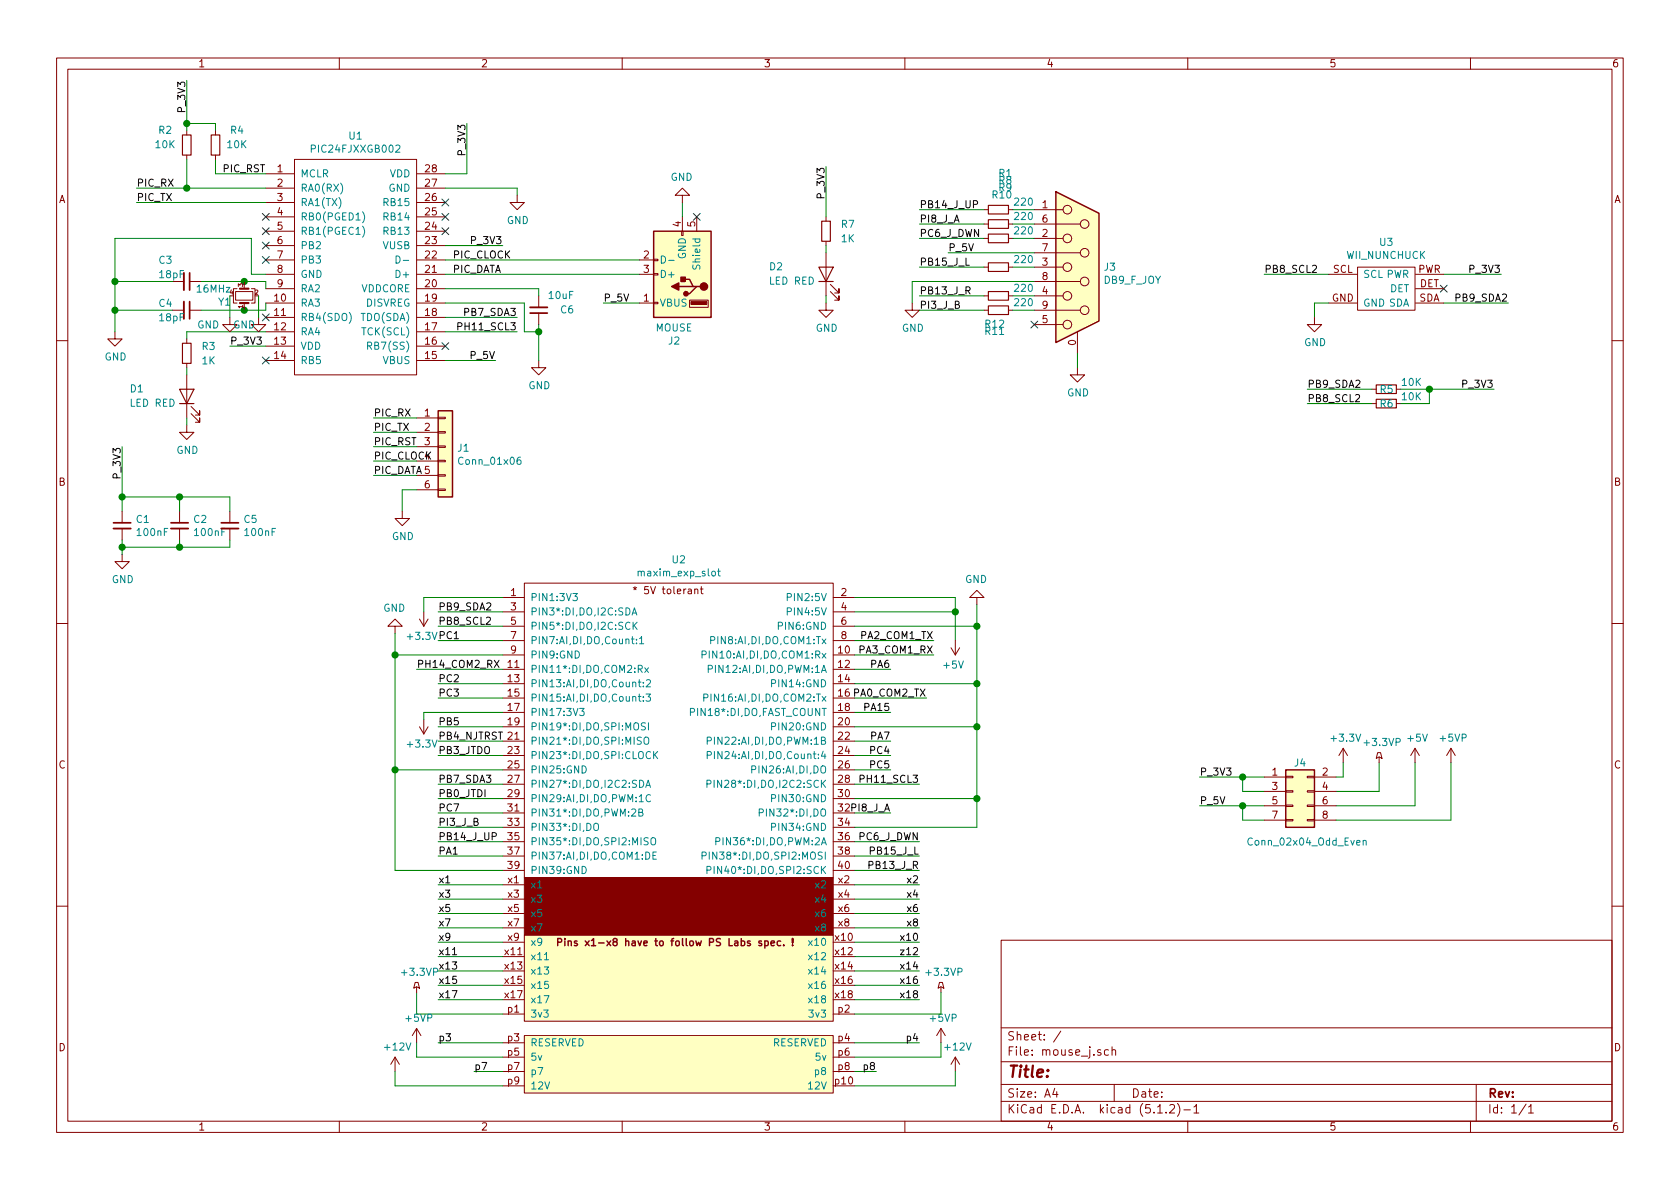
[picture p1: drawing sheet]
<svg xmlns="http://www.w3.org/2000/svg" width="297mm" height="210mm" viewBox="0 0 297 210" stroke-linecap="round" stroke-linejoin="round" font-family="sans-serif">
<g fill="none" stroke="#840000" stroke-width=".18">
<path d="M10 10.3h277v189.9h-277zM12 12.2h273v186.1h-273zM60 10.3v1.9M110 10.3v1.9M160 10.3v1.9M210 10.3v1.9M260 10.3v1.9M33 23.1v.8M33 27.4v.8M38.1 23.1v.8M38.1 27.4v.8M47 30.7h5.1"/>
<path d="M47 33.3h5.1M47 38.3h5.1M47 35.8h5.1M52.1 28.2h21.6v38.1h-21.6zM73.7 30.7h5M73.7 33.3h5M73.7 38.3h5M73.7 35.8h5M91.4 34.5v1.3h1.3l-1.3 1.3-1.2-1.3h1.2M120.6 34.5h1.3l-1.3-1.2-1.2 1.2h1.2v1.3M120.6 38.3v2.6M123.2 38.3v2.6"/>
<path d="M146 38.3v.8M174 39.6h.8M174 37.1h.8M178.3 39.6h.8M178.3 37.1h.8M182.9 39.6h8.1M182.9 37.1h5.1M20.3 58.7v1.2h1.3l-1.3 1.3-1.3-1.3h1.3M30.5 54.9h2M33 59.9v.8M33.5 49.8h2.1M33.5 54.9h2.1"/>
<path d="M40.6 56.1v1.3h1.3l-1.3 1.3-1.2-1.3h1.2M41.7 51.6h3v1.5h-3zM41.9 51h-.6v2.6h.6M43.2 49.8v1.2M43.2 53.6v1.3M44.4 51h.7v2.6h-.7M45.7 56.1v1.3h1.3l-1.3 1.3-1.3-1.3h1.3M47 53.6h5.1M47 56.1h5.1M47 58.7h5.1M47 51h5.1M47 48.5h5.1"/>
<path d="M47 46h5.1M47 43.4h5.1M47 40.9h5.1M73.7 53.6h5M73.7 56.1h5M73.7 58.7h5M73.7 51h5M73.7 48.5h5M73.7 46h5M73.7 43.4h5M73.7 40.9h5M95.2 52.3v2.1"/>
<path d="M95.2 55.4v2M113 53.6h2.6M113 48.5h2.6M113 46h2.6M115.6 45.8h.7v.3h-.7zM115.6 48.4h.7v.2h-.7zM115.6 53.5h.7v.2h-.7zM120.5 40.9h.3v.8h-.3zM121.9 53.1h3.3v1.3h-3.3zM146 53.6v1.3h1.3l-1.3 1.2-1.2-1.2h1.2M146 42.7v.7M146 44.7v7.6"/>
<path d="M146.8 51.6l1.5 1.5v-.8v.8h-.7M146.8 50.3l1.5 1.5v-.8v.8h-.7M161.3 53.6v1.3h1.3l-1.3 1.2-1.3-1.2h1.3M174 54.9h.8M174 52.3h.8M174 47.2h.8M174 42.2h.8M178.3 54.9h.8M178.3 52.3h.8M178.3 47.2h.8M178.3 42.2h.8M182.9 49.8h8.1"/>
<path d="M182.9 54.9h8.1M182.9 57.4h5.1M182.9 52.3h5.1M182.9 47.2h5.1M182.9 44.7h8.1M182.9 42.2h5.1M190.5 58.7v3.8M232.4 56.1v1.3h1.3l-1.3 1.3-1.3-1.3h1.3M234.9 53.6h5.1M234.9 48.5h5.1M240 47.2h10.2v7.7h-10.2zM250.3 53.6h5"/>
<path d="M250.3 51h5M250.3 48.5h5M10 60.2h2M33 75.2v1.2h1.3l-1.3 1.3-1.3-1.3h1.3M33 64.3v.7M33 66.3v7.6M33.8 73.1l1.5 1.6v-.8v.8h-.8M33.8 71.9l1.5 1.5v-.8v.8h-.8M47 61.2h5.1M47 63.7h5.1M73.7 61.2h5M73.7 63.7h5"/>
<path d="M73.7 73.9h3.8M73.7 76.4h3.8M73.7 79h3.8M77.5 78.9h1.2v.2h-1.2zM77.5 76.3h1.2v.3h-1.2zM77.5 73.8h1.2v.2h-1.2zM95.2 63.7v1.3h1.3l-1.3 1.3-1.2-1.3h1.2M190.5 65v1.3h1.3l-1.3 1.3-1.3-1.3h1.3M242.6 71.4h.7M242.6 68.8h.7M246.9 71.4h.7M246.9 68.8h.7"/>
<path d="M285 60.2h2M21.6 98v1.3h1.3l-1.3 1.3-1.3-1.3h1.3M21.6 90.4v2.1M21.6 93.5v2M31.7 90.4v2.1M31.7 93.5v2M40.6 90.4v2.1M40.6 93.5v2M71.1 90.4v1.3h1.3l-1.3 1.3-1.3-1.3h1.3M73.7 81.5h3.8M73.7 84.1h3.8M73.7 86.6h3.8"/>
<path d="M77.5 86.5h1.2v.2h-1.2zM77.5 83.9h1.2v.3h-1.2zM77.5 81.4h1.2v.3h-1.2zM10 110.3h2M69.8 110.7h1.3l-1.3-1.2-1.2 1.2h1.2v1.3M74.2 109.5l.7 1.2M74.9 108.2v2.5M75.7 109.5l-.8 1.2M88.9 105.7h3.8M88.9 115.8h3.8M88.9 118.4h3.8M88.9 108.2h3.8"/>
<path d="M88.9 110.7h3.8M88.9 113.3h3.8M92.7 103.1h54.6v52.1h-54.6zM112 103.9l.3 .1 .3-.1M112.1 104.3l.2-.3 .1 .3M112.3 103.7v.3M122.8 104.3l.2-.1h.3l.1 .8M123.8 104.2h.5M124 103.7v1.1l.3 .2M147.3 105.7h3.8M147.3 115.8h3.8M147.3 118.4h3.8"/>
<path d="M147.3 108.2h3.8M147.3 110.7h3.8M147.3 113.3h3.8M168.1 114.5l.8 1.3M168.9 113.3v2.5M169.7 114.5l-.8 1.3M172.7 105.7h1.3l-1.3-1.3-1.3 1.3h1.3v1.2M285 110.3h2M74.2 128.5l.7 1.3M74.9 127.2v2.6M75.7 128.5l-.8 1.3M88.9 120.9h3.8"/>
<path d="M88.9 123.4h3.8M88.9 126h3.8M88.9 128.5h3.8M88.9 131.1h3.8M88.9 133.6h3.8M88.9 136.1h3.8M88.9 138.7h3.8M147.3 120.9h3.8M147.3 123.4h3.8M147.3 126h3.8M147.3 128.5h3.8M147.3 131.1h3.8"/>
<path d="M147.3 133.6h3.8M147.3 136.1h3.8M147.3 138.7h3.8M223.5 137.4h3.8M223.5 139.9h3.8M227.3 139.8h1.3v.3h-1.3zM227.3 137.3h1.3v.2h-1.3zM231.1 139.8h1.3v.3h-1.3zM231.1 137.3h1.3v.2h-1.3zM232.4 137.4h3.8M232.4 139.9h3.8M237.5 132.3l-.8 1.3"/>
<path d="M237.5 132.3v2.6M237.5 132.3l.8 1.3M243.6 133.1h.5l.2 1-.5-.2-.5 .2zM243.8 133.9v1M250.2 132.3l-.8 1.3M250.2 132.3v2.6M250.2 132.3l.8 1.3M256.5 132.3l-.7 1.3M256.5 132.3v2.6M256.5 132.3l.8 1.3M88.9 141.2h3.8M88.9 143.8h3.8"/>
<path d="M88.9 146.3h3.8M88.9 148.8h3.8M88.9 151.4h3.8M88.9 153.9h3.8M88.9 156.5h3.8M88.9 159h3.8M147.3 141.2h3.8M147.3 143.8h3.8M147.3 146.3h3.8M147.3 148.8h3.8M147.3 151.4h3.8M147.3 153.9h3.8"/>
<path d="M147.3 156.5h3.8M147.3 159h3.8M223.5 142.5h3.8M223.5 145h3.8M227.3 144.9h1.3v.3h-1.3zM227.3 142.4h1.3v.2h-1.3zM231.1 144.9h1.3v.3h-1.3zM231.1 142.4h1.3v.2h-1.3zM232.4 142.5h3.8M232.4 145h3.8M10 160.2h2M73.4 173.7h.5l.3 1-.5-.2-.5 .2z"/>
<path d="M73.7 174.5v1M88.9 179.3h3.8M88.9 166.6h3.8M88.9 169.2h3.8M88.9 171.7h3.8M88.9 174.2h3.8M88.9 176.8h3.8M88.9 161.5h3.8M88.9 164.1h3.8M92.7 165.3h54.6v15.3h-54.6zM147.3 179.3h3.8M147.3 166.6h3.8"/>
<path d="M147.3 169.2h3.8M147.3 171.7h3.8M147.3 174.2h3.8M147.3 176.8h3.8M147.3 161.5h3.8M147.3 164.1h3.8M166.1 173.7h.5l.3 1-.5-.2-.5 .2zM166.4 174.5v1M177 166.3h108v32h-108zM285 160.2h2M60 198.3v1.9M69.8 186.9l-.7 1.3"/>
<path d="M69.8 186.9v2.6M69.8 186.9l.8 1.3M73.7 181.9l-.8 1.2M73.7 181.9v2.5M73.7 181.9l.7 1.2M88.9 192h3.8M88.9 184.4h3.8M88.9 186.9h3.8M88.9 189.5h3.8M92.7 183.1h54.6v10.2h-54.6zM110 198.3v1.9M147.3 192h3.8"/>
<path d="M147.3 184.4h3.8M147.3 186.9h3.8M147.3 189.5h3.8M160 198.3v1.9M166.4 181.9l-.8 1.2M166.4 181.9v2.5M166.4 181.9l.7 1.2M168.9 186.9v2.6M168.9 186.9l-.8 1.3M168.9 186.9l.8 1.3M177 194.8h108M177 191.8h108"/>
<path d="M177 187.8h108M177 181.8h108M186.5 192.5l-.4 1h1M186.8 193v1M187.6 182.3l-1.3 2M196 185.7l-.4-.1-.3 .3v.6l.3 .1 .4-.1M196.6 185.7l.2-.1 .4 .1 .1 .9M196.6 185.1v1.5M197 191.8v3M204.7 196.8h.8M206.2 196.7v.1M206.8 195.5l.2-.2h.4l.2 .2 .1 .3-.1 .2-.8 .8h.9"/>
<path d="M208.2 195.1a1.71 1.71 0 0 1 0 2.3M209.3 196.3h1.2M210 198.3v1.9M211.1 195.8l.4-.5v1.5M211.1 196.8h.9M260 198.3v1.9M261 191.8v6.5M269.8 195.2l-1.2 2M270.3 195.8l.4-.5v1.5M270.3 196.8h.8"/>
<circle cx="188.7" cy="37.1" r=".76"/>
<circle cx="191.8" cy="39.6" r=".76"/>
<circle cx="188.7" cy="57.4" r=".76"/>
<circle cx="188.7" cy="47.2" r=".76"/>
<circle cx="188.7" cy="52.3" r=".76"/>
<circle cx="188.7" cy="42.2" r=".76"/>
<circle cx="191.8" cy="54.9" r=".76"/>
<circle cx="191.8" cy="49.8" r=".76"/>
<circle cx="191.8" cy="44.7" r=".76"/>
</g>
<g fill="none" stroke="#008484" stroke-width=".18">
<path d="M64.1 37.5a1.4 1.4 0 0 1 0 1.9M64.1 40a1.4 1.4 0 0 1 0 1.9M70 25.8l.5-.2 .2 .2v.2v.2l-.8 .7h.8M61.7 55.2a1.47 1.47 0 0 1 0 2M70 45.3a.64 .64 0 0 1 .7 .6 .64 .64 0 0 1-.7 .6zM71.3 46h1M116.9 45.3a.64 .64 0 0 1 .8 .6 .64 .64 0 0 1-.8 .6zM118.2 46h1M65 61.2l.6-.1 .1-.5-.2-.1h-.5v1.3M92 80.8l-.4 .1a.87 .87 0 0 0 0 1.2l.5-.1v-.5l-.5-.2-.2 .3M101.3 104.9h.8l-.4 .5 .3 .2 .1 .4-.3 .2-.5-.1M111.8 108.8l.4-1.3 .4 1.3"/>
<path d="M111.9 108.4h.6M111.9 110v1.3M112.1 110.6l.5 .7M112.5 113.7v.1M112.5 113v.2M112.6 110l-.7 .8M113.1 112.9l.3-.3v1.2M113.1 113.8h.7M114 118.1l.7 .8M114.7 118.1l-.7 .8M124.1 115.8l.7-.1v-.5l-.2-.1h-.5v1.3M125.2 118.3l.7-.1v-.4l-.7-.2v1.3"/>
<path d="M125.7 113.2h.6l.1-.2-.1-.3-.2-.1h-.4v1.2M126 101.1l.3-.1 .1 .1v.7h-.3l-.3-.2zM126.9 101h.5M127.1 100.6v1.1l.3 .1M102.5 125.3h.8l-.4 .4 .3 .2v.6h-.5l-.2-.1M102.9 135.4a.64 .64 0 0 1 .8 .7 .64 .64 0 0 1-.8 .6zM113.1 138a.64 .64 0 0 1 .7 .6 .64 .64 0 0 1-.7 .6zM113.7 121.3v.2M113.7 120.7v.1M113.7 123.9v.1M113.7 123.2v.1M113.9 130.5a.45 .45 0 0 1 .8 0 .88 .88 0 0 1-.3 1.1h-.4a1.07 1.07 0 0 1-.1-1.1z"/>
<path d="M114.1 127.9l-.5-.1-.2 .1v.4l.6 .2 .1 .3-.2 .3-.5-.1M114.2 139.2l.4-1.2 .4 1.2M114.2 122.7h.8l-.4 .5 .4 .1v.6l-.2 .1-.6-.1M114.3 120.3l.5-.1 .2 .3v.2l-.8 .8h.8M114.3 138.9h.6M114.7 127.8v1.3M115.6 132.9v1.3M115.7 133.4l.6 .8M116.3 132.9l-.7 .7M122.1 125.9l.7-.1v-.4l-.2-.1h-.5v1.2M124.4 123.4l.7-.1v-.4l-.7-.2v1.3M125 138.6h.6l.1-.5-.2-.1h-.5v1.2"/>
<path d="M125 131h.7l.1-.2-.1-.3-.2-.2h-.5v1.3M125 133.5h.7l.1-.2-.1-.3-.2-.1h-.5v1.3M132.9 136.1l.6-.1 .1-.4-.2-.2h-.5v1.3M102.9 153.2a.64 .64 0 0 1 .8 .6 .64 .64 0 0 1-.8 .7zM105 145.8a.45 .45 0 0 1 .8 0 .88 .88 0 0 1-.3 1.1l-.3-.1a1.07 1.07 0 0 1-.2-1zM113 143.7l.5-.1 .1-.4-.6-.2v1.3h.4l.3-.2v-.2l-.3-.2M115 140.6a.6 .6 0 0 0-.8 .5 .6 .6 0 0 0 .6 .7l.2-.1M115.1 148.3a.45 .45 0 0 1 .8 0 .88 .88 0 0 1-.3 1.1l-.3-.1a1.07 1.07 0 0 1-.2-1zM115.4 151.3h.5M116.1 150.7h-.7v1.2h.7M124.1 151.3l.7-.1v-.4l-.2-.1h-.5v1.2M125 153.9l.6-.1 .1-.5-.2-.1h-.5v1.3"/>
<path d="M126.6 148.8l.6-.1v-.4l-.1-.2h-.5v1.3M134.2 143.7h.6l.2-.2-.1-.3-.2-.2h-.5v1.3M241 148.7l.2-.1 .3 .1 .1 .7M241 148.6v.8M96.3 169.7h.7"/>
</g>
<g fill="#ffffc2" stroke="#ffffc2" stroke-width=".18">
<path d="M115.6 40.9h10.1v15.2h-10.1z"/>
<path d="M77.5 72.6h2.5v15.3h-2.5z"/>
<path d="M92.7 183.1h54.6v10.2h-54.6z"/>
<path d="M92.7 165.3h54.6v15.3h-54.6z"/>
<path d="M186.7 33.9l7.6 3.8v19.1l-7.6 3.8z"/>
<path d="M227.3 136.1h5.1v10.2h-5.1z"/>
</g>
<g fill="none" stroke="#840000" stroke-width=".25">
<path d="M186.7 33.9l7.6 3.8v19.1l-7.6 3.8zM115.6 40.9h10.1v15.2h-10.1zM120 50.7h2.6M120.6 49.4h1.3l.7 1.3h.6M123.8 50.7h-.6l-1.3 1.2h-.6M77.5 72.6h2.5v15.3h-2.5zM227.3 136.1h5.1v10.2h-5.1zM98.6 166.6l.7-.1v-.4l-.2-.1h-.5v1.2M99.9 166v.1M99.9 166.4v.8M100.5 166.5l.2-.1h.2l.1 .8M100.5 166.4v.8"/>
<path d="M102 166.4h-.3l-.2 .2 .1 .1 .4 .2v.3h-.5M138 166.4h-.3l-.3 .2 .1 .6h.5M138.6 167.1v.1M140.1 167.1v.1M140.1 166v.7"/>
</g>
<g fill="#840000" stroke="#840000" stroke-width=".25">
<path d="M120.4 49h.8v.8h-.8z"/>
<path d="M118.7 50.7l1.3-.7v1.3z"/>
<circle cx="124.5" cy="50.7" r=".63"/>
<circle cx="121.3" cy="51.9" r=".38"/>
</g>
<g fill="#840000" stroke="#840000" stroke-width=".18">
<path d="M122.2 53.3h2.8v.5h-2.8z"/>
<path d="M92.7 155.2h54.6v10.1h-54.6z"/>
</g>
<g fill="none" stroke="#008400" stroke-width=".18">
<path d="M33 14.2v8.9M24.1 33.3h22.9M24.1 35.8h22.9M33 21.8h5.1v1.3M33 28.2v5.1M38.1 28.2v2.5h8.9M78.7 33.3h12.7v1.2M82.5 21.8v8.9h-3.8M120.6 35.8v2.5M146 29.5v8.8M162.6 37.1h11.4M162.6 39.6h11.4"/>
<path d="M179.1 37.1h3.8M179.1 39.6h3.8M20.3 49.8h10.2M20.3 54.9h10.2M35.6 49.8h11.4v1.2M40.6 52.3v3.8M45.7 52.3v3.8M47 58.7h-14v1.2M47 53.6v1.3h-11.4M47 48.5h-2.6v-6.3h-24.1v16.5M78.7 58.7h12.7M78.7 53.6h14v5.1h2.5"/>
<path d="M78.7 51h16.5v1.3M78.7 56.1h12.7M78.7 43.4h10.2M78.7 48.5h34.3M78.7 46h34.3M95.2 57.4v6.3M106.7 53.6h6.3M146 43.4v1.3M146 52.3v1.3M162.6 54.9h11.4M162.6 42.2h11.4M162.6 47.2h11.4"/>
<path d="M162.6 52.3h11.4M167.6 44.7h15.3M179.1 54.9h3.8M179.1 42.2h3.8M179.1 47.2h3.8M179.1 52.3h3.8M182.9 49.8h-21.6v3.8M223.5 48.5h11.4M234.9 53.6h-2.5v2.5M255.3 53.6h11.4M255.3 48.5h10.1M21.6 79v11.4"/>
<path d="M33 65v1.3M33 73.9v1.3M40.6 61.2h6.4M66 73.9h7.7M66 76.4h7.7M66 79h7.7M78.7 63.7h8.9M190.5 62.5v2.5M231.1 68.8h11.5M231.1 71.4h11.5M247.6 68.8h16.6M252.7 68.8v2.6h-5.1"/>
<path d="M21.6 95.5v2.5M21.6 87.9h19v2.5M31.7 87.9v2.5M31.7 95.5v1.3M40.6 95.5v1.3h-19M66 81.5h7.7M66 84.1h7.7M73.7 86.6h-2.6v3.8M69.8 112v41.9h19.1M69.8 115.8h19.1M73.7 118.4h15.2M77.5 113.3h11.4"/>
<path d="M77.5 110.7h11.4M77.5 108.2h11.4M88.9 105.7h-14v2.5M151.1 118.4h6.4M151.1 115.8h14M151.1 113.3h14M151.1 110.7h21.6M151.1 108.2h17.8M151.1 105.7h17.8v7.6M172.7 106.9v39.4h-21.6M69.8 136.1h19.1M77.5 123.4h11.4"/>
<path d="M77.5 138.7h11.4M77.5 133.6h11.4M77.5 131.1h11.4M77.5 128.5h11.4M77.5 120.9h11.4M88.9 126h-14v1.2M151.1 123.4h12.7M151.1 136.1h6.4M151.1 138.7h11.5M151.1 133.6h6.4M151.1 131.1h6.4M151.1 128.5h21.6"/>
<path d="M151.1 120.9h21.6M151.1 126h6.4M212.1 137.4h11.4M219.7 137.4v2.5h3.8M237.5 134.9v2.5h-1.3M243.8 134.9v5h-7.6M250.2 134.9v7.6h-14M256.5 134.9v10.1h-20.3M77.5 151.4h11.4M77.5 148.8h11.4M77.5 146.3h11.4M77.5 143.8h11.4"/>
<path d="M77.5 141.2h11.4M77.5 156.5h11.4M77.5 159h11.4M151.1 153.9h11.5M151.1 151.4h11.5M151.1 148.8h11.5M151.1 143.8h6.4M151.1 141.2h21.6M151.1 156.5h11.5M151.1 159h11.5M212.1 142.5h11.4M219.7 142.5v2.5h3.8"/>
<path d="M73.7 175.5v3.8h15.2M77.5 161.5h11.4M77.5 164.1h11.4M77.5 166.6h11.4M77.5 169.2h11.4M77.5 171.7h11.4M77.5 174.2h11.4M77.5 176.8h11.4M151.1 161.5h11.5M151.1 164.1h11.5M151.1 166.6h11.5M151.1 169.2h11.5"/>
<path d="M151.1 171.7h11.5M151.1 174.2h11.5M151.1 176.8h11.5M166.4 175.5v3.8h-15.3M69.8 189.5v2.5h19.1M73.7 184.4v2.5h15.2M77.5 184.4h11.4M83.8 189.5h5.1M151.1 184.4h11.5M151.1 189.5h3.8M166.4 184.4v2.5h-15.3M168.9 189.5v2.5h-17.8"/>
</g>
<g fill="none" stroke="#840000" stroke-width=".2">
<path d="M32.3 23.9h1.5v3.5h-1.5zM37.3 23.9h1.6v3.5h-1.6zM145.3 39.1h1.5v3.6h-1.5zM174.8 36.3h3.5v1.5h-3.5zM174.8 38.9h3.5v1.5h-3.5zM144.8 47.2h2.5l-1.3 2.6zM144.8 49.8h2.5M174.8 41.4h3.5v1.5h-3.5zM174.8 46.5h3.5v1.5h-3.5zM174.8 51.6h3.5v1.5h-3.5zM174.8 54.1h3.5v1.5h-3.5zM31.7 68.8h2.6l-1.3 2.6z"/>
<path d="M31.7 71.4h2.6M32.3 60.7h1.5v3.6h-1.5zM243.3 70.6h3.6v1.5h-3.6zM243.3 68.1h3.6v1.5h-3.6z"/>
</g>
<path d="M32.5 48.3v3M32.5 53.3v3.1M93.7 54.4h3.1M20.1 93.5h3M30.2 93.5h3.1M39.1 93.5h3.1" fill="none" stroke="#840000" stroke-width=".33"/>
<path d="M33.5 48.3v3M33.5 53.3v3.1M93.7 55.4h3.1M20.1 92.5h3M30.2 92.5h3.1M39.1 92.5h3.1" fill="none" stroke="#840000" stroke-width=".3"/>
<g fill="#008400" stroke="#008400" stroke-width=".25">
<circle cx="20.3" cy="49.8" r=".51"/>
<circle cx="20.3" cy="54.9" r=".51"/>
<circle cx="95.3" cy="58.7" r=".51"/>
<circle cx="21.6" cy="87.9" r=".51"/>
<circle cx="21.6" cy="96.8" r=".51"/>
<circle cx="31.8" cy="87.9" r=".51"/>
<circle cx="31.8" cy="96.8" r=".51"/>
<circle cx="33" cy="21.8" r=".51"/>
<circle cx="43.2" cy="49.8" r=".51"/>
<circle cx="43.2" cy="54.9" r=".51"/>
<circle cx="33" cy="33.3" r=".51"/>
<circle cx="69.9" cy="136.1" r=".51"/>
<circle cx="69.9" cy="115.8" r=".51"/>
<circle cx="172.7" cy="120.9" r=".51"/>
<circle cx="172.7" cy="110.7" r=".51"/>
<circle cx="168.9" cy="108.2" r=".51"/>
<circle cx="172.7" cy="128.5" r=".51"/>
<circle cx="172.7" cy="141.2" r=".51"/>
<circle cx="219.7" cy="137.4" r=".51"/>
<circle cx="219.7" cy="142.5" r=".51"/>
<circle cx="252.7" cy="68.8" r=".51"/>
</g>
<g fill="none" stroke="#000084" stroke-width=".18">
<path d="M46.4 37.7l1.2 1.3M47.6 37.7l-1.2 1.3M78.1 37.7l1.2 1.3M78.1 35.2l1.2 1.2M79.3 37.7l-1.2 1.3M79.3 35.2l-1.2 1.2M122.6 37.7l1.2 1.3M123.8 37.7l-1.2 1.3M46.4 40.3l1.2 1.2M46.4 42.8l1.2 1.2M46.4 45.4l1.2 1.2M46.4 55.5l1.2 1.2"/>
<path d="M47.6 40.3l-1.2 1.2M47.6 42.8l-1.2 1.2M47.6 45.4l-1.2 1.2M47.6 55.5l-1.2 1.2M78.1 40.3l1.2 1.2M79.3 40.3l-1.2 1.2M182.3 56.8l1.2 1.2M183.5 56.8l-1.2 1.2M254.7 50.4l1.2 1.3M255.9 50.4l-1.2 1.3M46.4 63.1l1.2 1.3M47.6 63.1l-1.2 1.3"/>
<path d="M78.1 60.6l1.2 1.2M79.3 60.6l-1.2 1.2"/>
</g>
<path d="M172.1 36.1l.7-.1v-.4l-.7-.1v1.2M80.9 57.7h.7l.1-.2-.1-.3-.2-.1h-.5v1.2M170.8 45.6v1.3h.6M87.4 116.8l.8 1.2M88.2 116.8l-.8 1.2M152.1 137.7h.6l.1-.2-.1-.3-.1-.1h-.5v1.2M87 147.9l.7-.1v-.4l-.7-.2v1.3M80 168.8h.7" fill="none" stroke="#000" stroke-width=".18"/>
<path d="M42.4 53.6h1.5M42.4 51h1.5" fill="none" stroke="#840000" stroke-width=".38"/>
<text font-size="2.8" fill="#840000" x="178" y="190.5">Title:</text>
<g font-size="2.1" fill="#840000">
<text x="178" y="184">Sheet: /</text>
<text x="178" y="186.7">File: mouse_j.sch</text>
<text x="178" y="196.9">KiCad E.D.A. kicad (5.1.2)-1</text>
<text x="178" y="194.1">Size: A4</text>
<text x="200" y="194.1">Date:</text>
<text x="263" y="194.1">Rev:</text>
<text x="263" y="196.9">Id: 1/1</text>
</g>
<g font-size="1.8" fill="#840000">
<text x="35" y="11.9">1</text>
<text x="85" y="11.9">2</text>
<text x="135" y="11.9">3</text>
<text x="185" y="11.9">4</text>
<text x="235" y="11.9">5</text>
<text x="285" y="11.9">6</text>
<text x="10.4" y="35.9">A</text>
<text x="49" y="30.5">1</text>
<text x="49" y="33">2</text>
<text x="49" y="35.6">3</text>
<text x="75.2" y="35.6">26</text>
<text x="75.2" y="33">27</text>
<text x="75.2" y="30.5">28</text>
<text x="285.4" y="35.9">A</text>
<text x="49" y="38.1">4</text>
<text x="49" y="40.6">5</text>
<text x="75.2" y="40.6">24</text>
<text x="75.2" y="38.1">25</text>
<text x="120.4" y="40.1" transform="rotate(-90 120.4 40.1)">4</text>
<text x="122.9" y="40.1" transform="rotate(-90 122.9 40.1)">5</text>
<text x="184.3" y="36.8">1</text>
<text x="184.3" y="41.9">2</text>
<text x="184.3" y="39.4">6</text>
<text x="49" y="43.2">6</text>
<text x="49" y="45.7">7</text>
<text x="75.2" y="45.7">22</text>
<text x="75.2" y="43.2">23</text>
<text x="113.8" y="45.7">2</text>
<text x="184.3" y="47">3</text>
<text x="184.3" y="44.4">7</text>
<text x="48.6" y="53.3">10</text>
<text x="49" y="48.3">8</text>
<text x="49" y="50.8">9</text>
<text x="75.2" y="53.3">19</text>
<text x="75.2" y="50.8">20</text>
<text x="75.2" y="48.3">21</text>
<text x="113.8" y="53.3">1</text>
<text x="113.8" y="48.3">3</text>
<text x="184.3" y="52.1">4</text>
<text x="184.3" y="49.5">8</text>
<text x="235.5" y="53.3">GND</text>
<text x="235.7" y="48.3">SCL</text>
<text x="250.7" y="48.3">PWR</text>
<text x="250.9" y="53.3">SDA</text>
<text x="251" y="50.8">DET</text>
<text x="48.6" y="55.9">11</text>
<text x="48.6" y="58.4">12</text>
<text x="75.2" y="58.4">17</text>
<text x="75.2" y="55.9">18</text>
<text x="184.3" y="57.1">5</text>
<text x="184.3" y="54.6">9</text>
<text x="48.6" y="61">13</text>
<text x="48.6" y="63.5">14</text>
<text x="75.2" y="63.5">15</text>
<text x="75.2" y="61">16</text>
<text x="190.2" y="61.1" transform="rotate(-90 190.2 61.1)">0</text>
<text x="75.1" y="73.7">1</text>
<text x="75.1" y="76.2">2</text>
<text x="75.1" y="78.7">3</text>
<text x="10.4" y="85.9">B</text>
<text x="75.1" y="86.4">6</text>
<text x="285.4" y="85.9">B</text>
<text x="90.3" y="105.4">1</text>
<text x="90.3" y="107.9">3</text>
<text x="113" y="105.1">* 5V tolerant</text>
<text x="148.7" y="105.4">2</text>
<text x="148.7" y="107.9">4</text>
<text x="90.3" y="110.5">5</text>
<text x="90.3" y="113">7</text>
<text x="148.7" y="110.5">6</text>
<text x="148.7" y="113">8</text>
<text x="89.8" y="118.1">11</text>
<text x="90.3" y="115.6">9</text>
<text x="148.3" y="115.6">10</text>
<text x="148.3" y="118.1">12</text>
<text x="89.8" y="120.6">13</text>
<text x="89.8" y="123.2">15</text>
<text x="89.8" y="125.7">17</text>
<text x="148.3" y="120.6">14</text>
<text x="148.3" y="125.7">18</text>
<text x="89.8" y="128.3">19</text>
<text x="89.8" y="130.8">21</text>
<text x="148.3" y="128.3">20</text>
<text x="148.3" y="130.8">22</text>
<text x="10.4" y="135.9">C</text>
<text x="89.8" y="133.3">23</text>
<text x="89.8" y="135.9">25</text>
<text x="148.3" y="133.3">24</text>
<text x="148.3" y="135.9">26</text>
<text x="224.9" y="137.2">1</text>
<text x="233.8" y="137.2">2</text>
<text x="285.4" y="135.9">C</text>
<text x="89.8" y="138.4">27</text>
<text x="89.8" y="141">29</text>
<text x="89.8" y="143.5">31</text>
<text x="148.3" y="138.4">28</text>
<text x="148.3" y="141">30</text>
<text x="224.9" y="139.7">3</text>
<text x="224.9" y="142.2">5</text>
<text x="233.8" y="139.7">4</text>
<text x="233.8" y="142.2">6</text>
<text x="89.8" y="146">33</text>
<text x="89.8" y="148.6">35</text>
<text x="148.3" y="146">34</text>
<text x="148.3" y="148.6">36</text>
<text x="224.9" y="144.8">7</text>
<text x="233.8" y="144.8">8</text>
<text x="89.8" y="151.1">37</text>
<text x="89.8" y="153.7">39</text>
<text x="148.3" y="151.1">38</text>
<text x="148.3" y="153.7">40</text>
<text x="89.8" y="156.2">x1</text>
<text x="89.8" y="158.7">x3</text>
<text x="89.8" y="161.3">x5</text>
<text x="148.3" y="156.2">x2</text>
<text x="148.3" y="158.7">x4</text>
<text x="148.3" y="161.3">x6</text>
<text x="89.8" y="163.8">x7</text>
<text x="89.8" y="166.4">x9</text>
<text x="102.1" y="167.3">Pins x1-x8 have to follow PS Labs spec. !</text>
<text x="147.8" y="166.4">x10</text>
<text x="148.3" y="163.8">x8</text>
<text x="89.3" y="168.9">x11</text>
<text x="89.3" y="171.4">x13</text>
<text x="89.3" y="174">x15</text>
<text x="147.8" y="168.9">x12</text>
<text x="147.8" y="171.4">x14</text>
<text x="147.8" y="174">x16</text>
<text x="89.3" y="176.5">x17</text>
<text x="89.8" y="179.1">p1</text>
<text x="147.8" y="176.5">x18</text>
<text x="148.2" y="179.1">p2</text>
<text x="10.4" y="185.9">D</text>
<text x="89.8" y="184.1">p3</text>
<text x="148.2" y="184.1">p4</text>
<text x="285.4" y="185.9">D</text>
<text x="89.8" y="186.7">p5</text>
<text x="89.8" y="189.2">p7</text>
<text x="89.8" y="191.8">p9</text>
<text x="147.7" y="191.8">p10</text>
<text x="148.2" y="186.7">p6</text>
<text x="148.2" y="189.2">p8</text>
<text x="35" y="199.9">1</text>
<text x="85" y="199.9">2</text>
<text x="135" y="199.9">3</text>
<text x="185" y="199.9">4</text>
<text x="235" y="199.9">5</text>
<text x="285" y="199.9">6</text>
</g>
<g font-size="1.8" fill="#008484">
<text x="28.1" y="23.7">R2</text>
<text x="40.8" y="23.7">R4</text>
<text x="27.6" y="26.2">10K</text>
<text x="40.3" y="26.2">10K</text>
<text x="55.4" y="27">PIC24FJXXGB002</text>
<text x="61.7" y="24.7">U1</text>
<text x="53.1" y="31.4">MCLR</text>
<text x="53.1" y="33.9">RA0(RX)</text>
<text x="68.7" y="33.9">GND</text>
<text x="68.9" y="31.4">VDD</text>
<text x="118.6" y="32">GND</text>
<text x="175.5" y="35.1">R10</text>
<text x="176.6" y="31.3">R1</text>
<text x="176.6" y="32.6">R8</text>
<text x="176.6" y="33.8">R9</text>
<text x="53.1" y="36.4">RA1(TX)</text>
<text x="53.1" y="39">RB0(PGED1)</text>
<text x="53.1" y="41.5">RB1(PGEC1)</text>
<text x="68.1" y="41.5">RB13</text>
<text x="68.1" y="39">RB14</text>
<text x="68.1" y="36.4">RB15</text>
<text x="89.6" y="39.6">GND</text>
<text x="148.8" y="40.3">R7</text>
<text x="179.5" y="36.4">220</text>
<text x="179.5" y="38.9">220</text>
<text x="179.5" y="41.4">220</text>
<text x="28.1" y="46.7">C3</text>
<text x="53.1" y="44.1">PB2</text>
<text x="53.1" y="46.6">PB3</text>
<text x="67.7" y="44.1">VUSB</text>
<text x="121.3" y="45.8" transform="rotate(-90 121.3 45.8)">GND</text>
<text x="123.8" y="47.2" transform="rotate(-90 123.8 47.2)">Shield</text>
<text x="136.1" y="47.8">D2</text>
<text x="148.8" y="42.8">1K</text>
<text x="179.5" y="46.5">220</text>
<text x="195.3" y="47.9">J3</text>
<text x="238.2" y="45.8">WII_NUNCHUCK</text>
<text x="244" y="43.5">U3</text>
<text x="28.3" y="49.2">18pF</text>
<text x="35" y="51.7">16MHz</text>
<text x="53.1" y="49.1">GND</text>
<text x="53.1" y="51.7">RA2</text>
<text x="63.8" y="51.7">VDDCORE</text>
<text x="70.3" y="49.1">D+</text>
<text x="97.1" y="52.9">10uF</text>
<text x="116.6" y="49.1">D+</text>
<text x="136.1" y="50.3">LED RED</text>
<text x="179.5" y="51.6">220</text>
<text x="195.2" y="50.2">DB9_F_JOY</text>
<text x="241" y="49.1">SCL PWR</text>
<text x="245.7" y="51.7">DET</text>
<text x="28.1" y="54.3">C4</text>
<text x="28.3" y="56.8">18pF</text>
<text x="34.9" y="58.1">GND</text>
<text x="38.7" y="54">Y1</text>
<text x="41.2" y="58.1">GND</text>
<text x="53.1" y="54.2">RA3</text>
<text x="53.1" y="56.8">RB4(SDO)</text>
<text x="53.1" y="59.3">RA4</text>
<text x="64" y="56.8">TDO(SDA)</text>
<text x="64.3" y="59.3">TCK(SCL)</text>
<text x="64.7" y="54.2">DISVREG</text>
<text x="99.2" y="55.4">C6</text>
<text x="116" y="58.6">MOUSE</text>
<text x="116.6" y="54.2">VBUS</text>
<text x="144.2" y="58.7">GND</text>
<text x="159.5" y="58.7">GND</text>
<text x="174.2" y="59.2">R11</text>
<text x="174.2" y="58">R12</text>
<text x="179.5" y="54.1">220</text>
<text x="241" y="54.2">GND SDA</text>
<text x="18.5" y="63.7">GND</text>
<text x="35.8" y="61.9">R3</text>
<text x="35.8" y="64.4">1K</text>
<text x="53.1" y="61.8">VDD</text>
<text x="53.1" y="64.4">RB5</text>
<text x="65.6" y="61.8">RB7(SS)</text>
<text x="67.7" y="64.4">VBUS</text>
<text x="118.2" y="60.9">J2</text>
<text x="230.6" y="61.2">GND</text>
<text x="23.1" y="69.4">D1</text>
<text x="23.1" y="71.9">LED RED</text>
<text x="93.4" y="68.8">GND</text>
<text x="188.7" y="70.1">GND</text>
<text x="244" y="69.5">R5</text>
<text x="247.9" y="70.8">10K</text>
<text x="247.9" y="68.2">10K</text>
<text x="244" y="72.1">R6</text>
<text x="31.2" y="80.3">GND</text>
<text x="81" y="79.9">J1</text>
<text x="81.4" y="82.2">Conn_01x06</text>
<text x="24.1" y="92.5">C1</text>
<text x="24.4" y="94.8">100nF</text>
<text x="34.3" y="92.5">C2</text>
<text x="34.5" y="94.8">100nF</text>
<text x="43.2" y="92.5">C5</text>
<text x="43.4" y="94.8">100nF</text>
<text x="69.3" y="95.5">GND</text>
<text x="113.1" y="101.9">maxim_exp_slot</text>
<text x="118.9" y="99.6">U2</text>
<text x="19.8" y="103.1">GND</text>
<text x="93.7" y="106.3">PIN1:3V3</text>
<text x="139.6" y="106.3">PIN2:5V</text>
<text x="170.6" y="103.1">GND</text>
<text x="67.8" y="108.2">GND</text>
<text x="72.2" y="113.2">+3.3V PC1</text>
<text x="93.7" y="108.8">PIN3*:DI,DO,I2C:SDA</text>
<text x="93.7" y="111.4">PIN5*:DI,DO,I2C:SCK</text>
<text x="93.7" y="113.9">PIN7:AI,DI,DO,Count:1</text>
<text x="126.4" y="113.9">PIN8:AI,DI,DO,COM1:Tx</text>
<text x="137.8" y="111.4">PIN6:GND</text>
<text x="139.6" y="108.8">PIN4:5V</text>
<text x="93.7" y="119">PIN11*:DI,DO,COM2:Rx</text>
<text x="93.7" y="116.5">PIN9:GND</text>
<text x="125.2" y="116.5">PIN10:AI,DI,DO,COM1:Rx</text>
<text x="126" y="119">PIN12:AI,DI,DO,PWM:1A</text>
<text x="166.9" y="118.2">+5V</text>
<text x="93.7" y="121.5">PIN13:AI,DI,DO,Count:2</text>
<text x="93.7" y="124.1">PIN15:AI,DI,DO,Count:3</text>
<text x="125.4" y="124.1">PIN16:AI,DI,DO,COM2:Tx</text>
<text x="136.9" y="121.5">PIN14:GND</text>
<text x="93.7" y="126.6">PIN17:3V3</text>
<text x="93.7" y="129.2">PIN19*:DI,DO,SPI:MOSI</text>
<text x="93.7" y="131.7">PIN21*:DI,DO,SPI:MISO</text>
<text x="122.8" y="126.6">PIN18*:DI,DO,FAST_COUNT</text>
<text x="126" y="131.7">PIN22:AI,DI,DO,PWM:1B</text>
<text x="136.9" y="129.2">PIN20:GND</text>
<text x="235.5" y="131.2">+3.3V</text>
<text x="241.4" y="131.9">+3.3VP</text>
<text x="249" y="131.2">+5V</text>
<text x="254.7" y="131.2">+5VP</text>
<text x="72.2" y="132.2">+3.3V</text>
<text x="93.7" y="134.2">PIN23*:DI,DO,SPI:CLOCK</text>
<text x="93.7" y="136.8">PIN25:GND</text>
<text x="126.4" y="134.2">PIN24:AI,DI,DO,Count:4</text>
<text x="133.6" y="136.8">PIN26:AI,DI,DO</text>
<text x="228.9" y="135.6">J4</text>
<text x="93.7" y="139.3">PIN27*:DI,DO,I2C2:SDA</text>
<text x="93.7" y="141.9">PIN29:AI,DI,DO,PWM:1C</text>
<text x="126.6" y="139.3">PIN28*:DI,DO,I2C2:SCK</text>
<text x="136.9" y="141.9">PIN30:GND</text>
<text x="93.7" y="144.4">PIN31*:DI,DO,PWM:2B</text>
<text x="93.7" y="146.9">PIN33*:DI,DO</text>
<text x="93.7" y="149.5">PIN35*:DI,DO,SPI2:MISO</text>
<text x="127.5" y="149.5">PIN36*:DI,DO,PWM:2A</text>
<text x="135.2" y="144.4">PIN32*:DI,DO</text>
<text x="136.9" y="146.9">PIN34:GND</text>
<text x="221.1" y="149.5">Conn_02x04_Odd_Even</text>
<text x="93.7" y="152">PIN37:AI,DI,DO,COM1:DE</text>
<text x="93.7" y="154.6">PIN39:GND</text>
<text x="125.8" y="152">PIN38*:DI,DO,SPI2:MOSI</text>
<text x="126.5" y="154.6">PIN40*:DI,DO,SPI2:SCK</text>
<text x="93.7" y="157.1">x1</text>
<text x="93.7" y="159.6">x3</text>
<text x="144.3" y="157.1">x2</text>
<text x="144.3" y="159.6">x4</text>
<text x="93.7" y="162.2">x5</text>
<text x="93.7" y="164.7">x7</text>
<text x="93.7" y="167.3">x9</text>
<text x="143.4" y="167.3">x10</text>
<text x="144.3" y="162.2">x6</text>
<text x="144.3" y="164.7">x8</text>
<text x="71.2" y="172.6">+3.3VP</text>
<text x="93.7" y="169.8">x11</text>
<text x="93.7" y="172.3">x13</text>
<text x="143.4" y="169.8">x12</text>
<text x="143.4" y="172.3">x14</text>
<text x="164" y="172.6">+3.3VP</text>
<text x="93.7" y="180">3v3</text>
<text x="93.7" y="174.9">x15</text>
<text x="93.7" y="177.4">x17</text>
<text x="143.4" y="180">3v3</text>
<text x="143.4" y="174.9">x16</text>
<text x="143.4" y="177.4">x18</text>
<text x="68.1" y="185.8">+12V</text>
<text x="71.9" y="180.7">+5VP</text>
<text x="93.7" y="185">RESERVED</text>
<text x="136.6" y="185">RESERVED</text>
<text x="164.6" y="180.7">+5VP</text>
<text x="167.2" y="185.8">+12V</text>
<text x="93.7" y="187.6">5v</text>
<text x="93.7" y="190.1">p7</text>
<text x="144.2" y="190.1">p8</text>
<text x="144.3" y="187.6">5v</text>
<text x="93.7" y="192.7">12V</text>
<text x="143.2" y="192.7">12V</text>
</g>
<g font-size="1.8">
<text x="32.8" y="19.5" transform="rotate(-90 32.8 19.5)">P_3V3</text>
<text x="82.3" y="27.1" transform="rotate(-90 82.3 27.1)">P_3V3</text>
<text x="24.1" y="33">PIC_RX</text>
<text x="24.1" y="35.6">PIC_TX</text>
<text x="39.5" y="30.5">PIC_RST</text>
<text x="145.8" y="34.8" transform="rotate(-90 145.8 34.8)">P_3V3</text>
<text x="162.6" y="36.8">PB14_J_UP</text>
<text x="162.6" y="41.9">PC6_J_DWN</text>
<text x="162.6" y="39.4">PI8_J_A</text>
<text x="80" y="45.7">PIC_CLOCK</text>
<text x="83.6" y="43.2">P_3V3</text>
<text x="162.6" y="47">PB15_J_L</text>
<text x="167.6" y="44.4">P_5V</text>
<text x="80" y="48.3">PIC_DATA</text>
<text x="106.7" y="53.3">P_5V</text>
<text x="162.6" y="52.1">PB13_J_R</text>
<text x="223.5" y="48.3">PB8_SCL2</text>
<text x="257.6" y="53.3">PB9_SDA2</text>
<text x="260.1" y="48.3">P_3V3</text>
<text x="81.5" y="58.4">PH11_SCL3</text>
<text x="82.3" y="55.9">PB7_SDA3</text>
<text x="162.6" y="54.6">PI3_J_B</text>
<text x="40.6" y="61">P_3V3</text>
<text x="83.3" y="63.5">P_5V</text>
<text x="231.1" y="71.1">PB8_SCL2</text>
<text x="231.1" y="68.6">PB9_SDA2</text>
<text x="258.9" y="68.6">P_3V3</text>
<text x="66" y="73.7">PIC_RX</text>
<text x="66" y="76.2">PIC_TX</text>
<text x="66" y="78.7">PIC_RST</text>
<text x="66" y="81.3">PIC_CLOCK</text>
<text x="66" y="83.8">PIC_DATA 5</text>
<text x="75.1" y="81.3">4</text>
<text x="21.3" y="84.3" transform="rotate(-90 21.3 84.3)">P_3V3</text>
<text x="77.5" y="107.9">PB9_SDA2</text>
<text x="77.5" y="110.5">PB8_SCL2</text>
<text x="152.3" y="113">PA2_COM1_TX</text>
<text x="73.7" y="118.1">PH14_COM2_RX</text>
<text x="152.1" y="115.6">PA3_COM1_RX</text>
<text x="154.1" y="118.1">PA6</text>
<text x="77.5" y="123.2">PC3</text>
<text x="77.5" y="120.6">PC2</text>
<text x="148.3" y="123.2">16 PA0_COM2_TX</text>
<text x="153.1" y="125.7">PA15</text>
<text x="77.5" y="130.8">PB4_NJTRST</text>
<text x="77.5" y="128.3">PB5</text>
<text x="154.1" y="130.8">PA7</text>
<text x="77.5" y="133.3">PB3_JTDO</text>
<text x="154.1" y="133.3">PC4</text>
<text x="154.1" y="135.9">PC5</text>
<text x="212.1" y="137.2">P_3V3</text>
<text x="77.5" y="143.5">PC7</text>
<text x="77.5" y="141">PB0_JTDI</text>
<text x="77.5" y="138.4">PB7_SDA3</text>
<text x="148.3" y="143.5">32 PI8_J_A</text>
<text x="152.6" y="138.4">PH11_SCL3</text>
<text x="212.1" y="142.2">P_5V</text>
<text x="77.5" y="148.6">PB14_J_UP</text>
<text x="77.5" y="146">PI3_J_B</text>
<text x="151.9" y="148.6">PC6_J_DWN</text>
<text x="77.5" y="151.1">PA1</text>
<text x="153.9" y="153.7">PB13_J_R</text>
<text x="154.1" y="151.1">PB15_J_L</text>
<text x="77.5" y="156.2">x1</text>
<text x="77.5" y="158.7">x3</text>
<text x="77.5" y="161.3">x5</text>
<text x="160.6" y="156.2">x2</text>
<text x="160.6" y="158.7">x4</text>
<text x="160.6" y="161.3">x6</text>
<text x="77.5" y="163.8">x7</text>
<text x="77.5" y="166.4">x9</text>
<text x="159.6" y="166.4">x10</text>
<text x="160.6" y="163.8">x8</text>
<text x="77.5" y="168.9">x11</text>
<text x="77.5" y="171.4">x13</text>
<text x="77.5" y="174">x15</text>
<text x="159.6" y="171.4">x14</text>
<text x="159.6" y="174">x16</text>
<text x="159.7" y="168.9">z12</text>
<text x="77.5" y="176.5">x17</text>
<text x="159.6" y="176.5">x18</text>
<text x="77.5" y="184.1">p3</text>
<text x="160.5" y="184.1">p4</text>
<text x="83.8" y="189.2">p7</text>
<text x="152.9" y="189.2">p8</text>
</g>
<g font-size="1.1" fill="#840000">
<text x="40.7" y="52.1">4</text>
<text x="43" y="50.7" transform="rotate(-90 43 50.7)">3</text>
<text x="45.1" y="52.1">2</text>
<text x="43" y="54.5" transform="rotate(-90 43 54.5)">1</text>
</g>
</svg>
